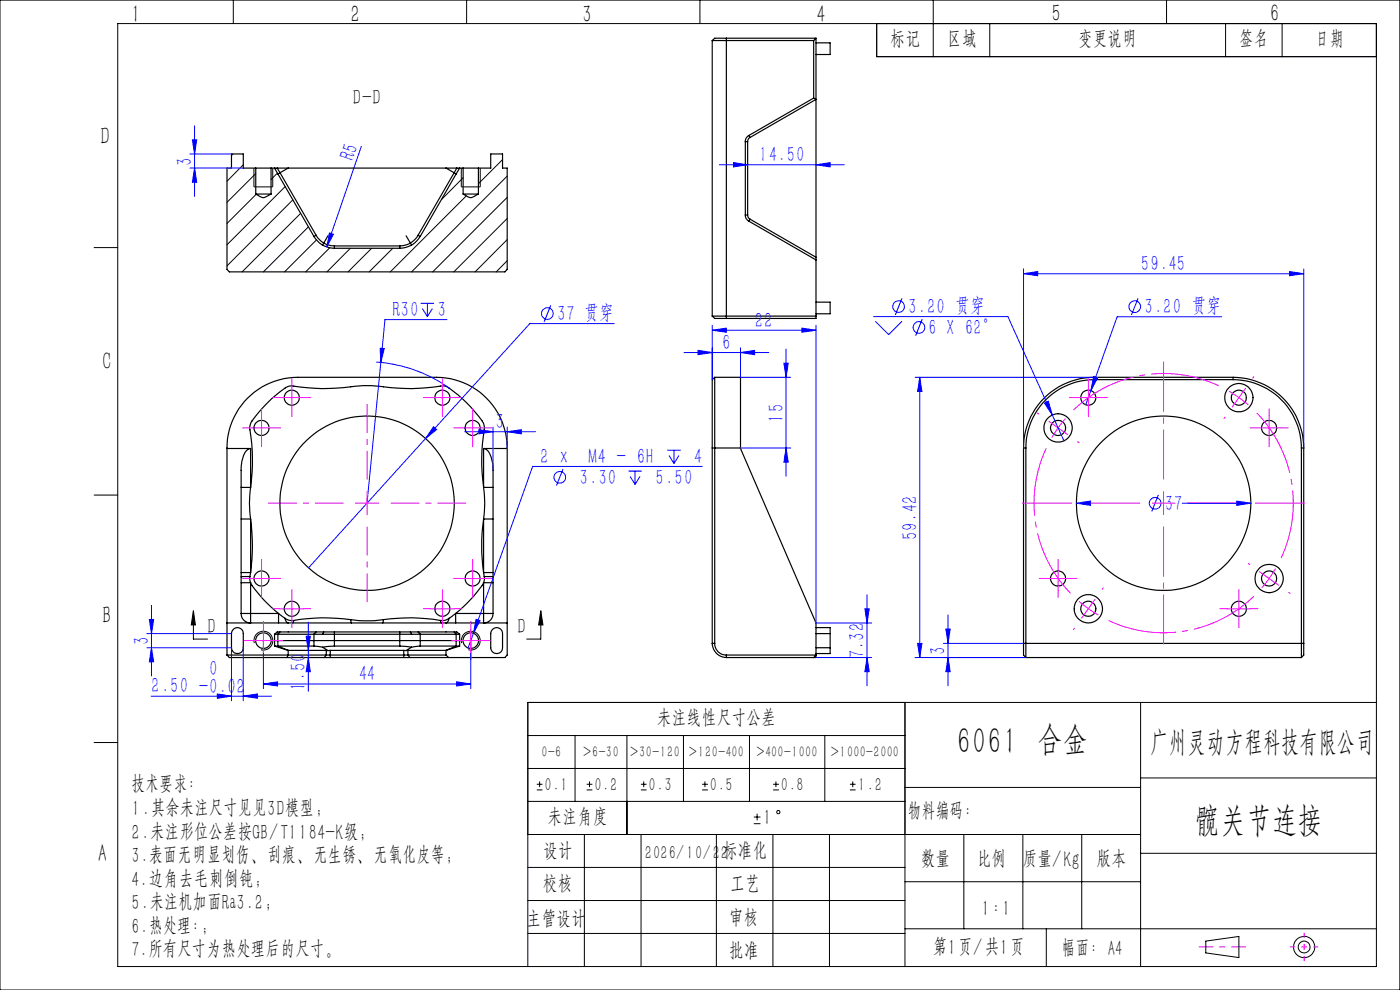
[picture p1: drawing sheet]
<svg xmlns="http://www.w3.org/2000/svg" width="297mm" height="210mm" viewBox="0 0 297 210" stroke-linecap="round" stroke-linejoin="round" font-family="sans-serif">
<g fill="none" stroke="#000" stroke-width=".25">
<path d="M151.1 8.6h21.5M151.1 8.6v58.5M154.1 8.1h-2.5l-.5 .5M154.1 8.1v59.4M154.1 8.1h19M172.6 8.6v12.2M173.1 9.1h3v2.5h-3M173.1 8.1v59.4h-19M173.1 8.1l-.5 .5M54.3 35.7h3.2M54.3 35.7h-2.7v-3h-2.5v3h-.9v21.4l.4 .6h58.5l.5-.6v-21.4h-1v-3h-2.5v3h-2.6M54.3 35.7v5.5"/>
<path d="M57.5 35.7h40.7M57.5 35.7v5.5M58.2 35.7l.7 1.2M58.8 35.7l.6 .9M58.9 36.9l7.7 13.3M59.4 36.6l-.5 .3M59.4 36.6l7.7 13.3M61.1 35.7l-1.7 .9M94.6 35.7l1.7 .9M96.3 36.6l-7.6 13.3M96.3 36.6l.5 .3M96.8 36.9l-7.7 13.3"/>
<path d="M96.9 35.7l-.6 .9M97.5 35.7l-.7 1.2M98.2 35.7h3.3M98.2 35.7v5.5M101.5 35.7v5.5M158.1 30v15.6M158.1 30h.5M158.6 30v15.6M158.9 28.7a1.34 1.34 0 0 0-.8 1.3M158.9 28.7l.2 .5M159.1 29.2l-.4 .3-.1 .5M172.6 20.8l-13.7 7.9"/>
<path d="M172.6 20.8l.5 .3-14 8.1M54.3 41.2l.6 .3a1.3 1.3 0 0 0 1.7 .2l.9-.5M54.3 41.2h3.2M66.6 50.2a4.9 4.9 0 0 0 4.3 2.5M67.1 49.9l.5 .7 1.1 1M67.1 49.9l-.5 .3M68.7 51.6l.8 .3 1.4 .3M68.7 51.6l-.3 .4M69.6 50l-.9 1.6M70.9 52.2v.5M70.9 52.7h13.9M70.9 52.2h13.9"/>
<path d="M84.8 52.2v.5M86.1 50l1 1.6M87.1 51.6l-.8 .3-1.5 .3M87.1 51.6l.2 .4M88.7 49.9l-.5 .7-1.1 1M88.7 49.9l.4 .3M89.1 50.2a4.9 4.9 0 0 1-4.3 2.5M98.2 41.2l.7 .3a1.3 1.3 0 0 0 1.6 .2l1-.5M98.2 41.2h3.3M158.1 45.6a1.34 1.34 0 0 0 .8 1.3M158.1 45.6h.5M158.6 45.6l.1 .5 .4 .4"/>
<path d="M158.9 46.9l14.2 8.2M159.1 46.5l-.2 .4M159.1 46.5l14 8.1M151.1 67.1h22M151.1 67.1l.5 .4h2.5M173.1 64.1h3v2.5h-3M48.2 95.1h5M53.2 95.1a2.28 2.28 0 0 0-1.7 2.2l-.3 2v30.8M53.2 95.1v8.3M102.6 95.1a2.76 2.76 0 0 1 1.8 2.6l.2 1.6v30.8M102.6 95.1h5M102.6 95.1v8.3"/>
<path d="M151.1 95h6M151.1 95v41.5M151.6 80v56.5M151.6 80h5.5v15M151.6 80l-.5 .5v14.5M157.1 95l16 37.1v7.4h-19M217.1 95h.5M217.1 95v41.5M217.6 95v44.5M232.1 80.5a14.5 14.5 0 0 0-14.5 14.5M232.1 80a15 15 0 0 0-15 15M232.1 80h29.5"/>
<path d="M232.1 80v.5M232.1 80.5h29.5M261.6 80.5a14.6 14.6 0 0 1 14.5 14.5M261.6 80a15.1 15.1 0 0 1 15 15M261.6 80v.5M276.1 95v44.5M276.1 95h.5M276.6 95v41.5M51.2 110.1h2M51.2 103.4h2M53.2 103.4a22.9 22.9 0 0 0 0 6.7M53.2 103.4a44.3 44.3 0 0 0-.2-13l.1-.4a25.4 25.4 0 0 1 8-8l.7-.1a45.4 45.4 0 0 0 14.3 0 42.6 42.6 0 0 1 8.2 .4 53.6 53.6 0 0 0 9.9-.4l.5 .1a25.4 25.4 0 0 1 7.9 8l.2 .7a42.8 42.8 0 0 0-.2 12.7"/>
<path d="M53.2 110.1a43 43 0 0 1 0 11.4M53.2 110.1v11.4M102.6 110.1h2M102.6 103.4a22.9 22.9 0 0 1 0 6.7M102.6 103.4h2M102.6 110.1a39.1 39.1 0 0 0 0 11.4M102.6 110.1v11.4M48.2 139v-44a15 15 0 0 1 14.9-15h29.5a15.1 15.1 0 0 1 15 15v44l-.5 .5h-20.1M48.2 139l.4 .5h20.2M48.2 139h21M48.2 132.1h59.4M49.4 133.6a1.24 1.24 0 0 1 1.4-.4 1.24 1.24 0 0 1 .8 1.2v3a1.25 1.25 0 0 1-1.2 1.2 1.25 1.25 0 0 1-1.3-1.2v-3z"/>
<path d="M51.2 130.1a1.8 1.8 0 0 0 2 1.9v-1.9M51.2 123.6h2M51.2 121.5h2M51.2 130.1h2M53 122.3v.7l.2 .6M53 122.3h-1.8M53.2 121.5l-.2 .8M53.2 123.6l.2 .4a28.6 28.6 0 0 0 5.7 6.1M53.2 130.1h5.9M53.2 123.6v6.5M58.2 135.9h39.3M58.2 134.5l.6-.5h38.1l.6 .5"/>
<path d="M58.2 134.5v2.5M58.2 137l2.9 1M58.2 137h8.4M58.2 134.5h8.4M59.1 130.1v2M59.1 130.1l1.4 1.1M59.4 134l-.5 .5v2.5l2.2 1M60.5 131.2a.97 .97 0 0 0 .7 .9M60.5 131.2a2.37 2.37 0 0 0 1.8 .4M61.1 138v1l-.2 .5M61.1 138h8.1M62.3 131.6l-.2 .5"/>
<path d="M66.6 137l1.8 .3M66.6 134.5h1.8M66.6 134.5v2.5M67.1 134l-.5 .5M68.4 134.5h18.9M68.4 137.3l1.2 .7M68.7 134l-.3 .5M68.8 139.5h1.3M69.2 138h.4M69.2 139h17.3M69.2 138v1M69.2 139l-.4 .5"/>
<path d="M70.1 138h-.5M70.1 139.5h15.6M70.1 138h15.6M70.1 138v1.5M70.9 137l-2.5 .3M70.9 137h13.9M70.9 134v3M74.4 131.4a38.7 38.7 0 0 0-12.1 .2M74.4 131.4l.2 .7M74.4 131.4a24.6 24.6 0 0 0 7 0M81.4 131.4l-.2 .7M81.4 131.4a38.5 38.5 0 0 1 12 .2"/>
<path d="M84.8 137l2.5 .3M84.8 134v3M85.7 138h.4M85.7 139.5h1.3M85.7 138v1.5M86.5 138h-.4M86.5 139h8.1M86.5 138h8.1M86.5 138v1M86.5 139l.5 .5M87.1 134l.2 .5M87.3 134.5h1.8"/>
<path d="M87.3 137.3l-1.2 .7M88.7 134l.4 .5M89.1 137l-1.8 .3M89.1 137h8.4M89.1 134.5h8.4M89.1 134.5v2.5M93.4 131.6l.3 .5M94.6 139l.6 .5M94.6 138v1M95.3 131.2a1.08 1.08 0 0 1-.7 .9M95.3 131.2a2.4 2.4 0 0 1-1.9 .4M96.3 134l.5 .5v2.5l-2.2 1"/>
<path d="M96.7 130.1l-1.4 1.1M96.7 130.1v2M96.7 130.1h5.9M97.5 137l-2.9 1M97.5 134.5v2.5M102.6 130.1v1.9a1.8 1.8 0 0 0 2-1.9M102.6 123.6h2M102.6 121.5l.1 .8M102.6 121.5h2M102.6 130.1h2M102.6 123.6l-.2 .4a28.6 28.6 0 0 1-5.7 6.1M102.6 123.6v6.5"/>
<path d="M102.7 122.3l.1 .7-.2 .6M102.7 122.3h1.9M104.4 133.6a1.24 1.24 0 0 1 1.4-.4 1.24 1.24 0 0 1 .8 1.2v3a1.25 1.25 0 0 1-1.2 1.2 1.25 1.25 0 0 1-1.3-1.2v-3zM151.1 136.5a3.1 3.1 0 0 0 3 3M151.1 136.5h.5M151.6 136.5a2.41 2.41 0 0 0 2.5 2.5M154.1 139v.5M154.1 139h19l-.5 .5M173.1 133.1h3v1.3M173.1 137.4h3M173.1 134.4h3M176.1 137.4v1.2h-3"/>
<path d="M176.1 134.4v3M217.1 136.5v2.5l.5 .5M217.1 136.5h59.5M217.6 139.5h58.5M276.6 136.5v2.5l-.5 .5"/>
<circle cx="55.5" cy="90.8" r="1.61"/>
<circle cx="61.9" cy="84.4" r="1.6"/>
<circle cx="93.8" cy="84.4" r="1.59"/>
<circle cx="100.3" cy="90.8" r="1.6"/>
<circle cx="224.5" cy="90.8" r="1.6"/>
<circle cx="224.5" cy="90.8" r="3"/>
<circle cx="230.9" cy="84.4" r="1.6"/>
<circle cx="262.8" cy="84.4" r="3"/>
<circle cx="262.8" cy="84.4" r="1.59"/>
<circle cx="269.2" cy="90.8" r="1.6"/>
<circle cx="77.9" cy="106.7" r="18.5"/>
<circle cx="246.8" cy="106.7" r="18.5"/>
<circle cx="55.5" cy="122.7" r="1.6"/>
<circle cx="55.9" cy="135.9" r="1.65"/>
<circle cx="61.9" cy="129.1" r="1.6"/>
<circle cx="93.8" cy="129.1" r="1.59"/>
<circle cx="99.9" cy="135.9" r="1.65"/>
<circle cx="100.3" cy="122.7" r="1.59"/>
<circle cx="224.5" cy="122.7" r="1.6"/>
<circle cx="230.9" cy="129.1" r="1.61"/>
<circle cx="230.9" cy="129.1" r="3"/>
<circle cx="262.8" cy="129.1" r="1.59"/>
<circle cx="269.2" cy="122.7" r="3"/>
<circle cx="269.2" cy="122.7" r="1.6"/>
</g>
<g fill="none" stroke="#000" stroke-width=".21">
<path d="M0 0h297v210h-297zM25 5h267v200h-267zM49.5 0v5M99 0v5M148.5 0v5M186 5v7h106M198 0v12M210 5v7M247.5 0v5M260 5v7M272 5v7M49.4 32.7l-.3 .3"/>
<path d="M51.6 35l-3.4 3.4M53.9 35.7v3.9h4v-3.9M54.3 36.8l-6.1 6.1M58.8 36.7l-1.3 1.4M60.5 39.6l-12.3 12.3M97.9 35.7v3.9h4v-3.9M98.2 37.7l-4.5 4.6M106.6 33.9l-5.1 5.1M107.6 37.4l-20.3 20.3M20 52.5h5M54.4 41.2l-6.2 6.2M62.1 42.4l-13.9 14"/>
<path d="M63.8 45.3l-12.4 12.4M65.4 48.1l-9.5 9.6M67.1 50.9l-6.7 6.8M70 52.6l-5.2 5.1M74.3 52.7l-4.9 5M78.8 52.7l-5 5M83.3 52.7l-5 5M98.9 41.5l-16.1 16.2M107.6 41.9l-15.8 15.8M107.6 46.3l-11.3 11.4M107.6 50.8l-6.8 6.9M107.6 55.3l-2.3 2.4"/>
<path d="M20 105h5M41 129.6l.5 3h-.9zM41 129.6v6h3M53.9 136.4a2 2 0 0 1 1.8-2.5 2 2 0 0 1 2.2 2.2 2 2 0 0 1-2.5 1.7M97.9 136.4a2 2 0 0 1 1.8-2.5 2 2 0 0 1 2.2 2.2 2 2 0 0 1-2.6 1.7M114.7 129.6l.5 3h-.9zM114.7 129.6v6h-3M20 157.5h5M112 156h80M122 156v14M133 156v21M145 156v14"/>
<path d="M159 156v14M175 156v14M192 149v56M242 149v56M292 149h-180v56M112 177h130M112 163h80M112 170h80M113.9 167.6h1.2M113.9 166.4h1.2M114.5 165.8v1.2M124 177v28"/>
<path d="M124.5 167.6h1.2M124.5 166.4h1.2M125.1 165.8v1.2M136 167.6h1.2M136 166.4h1.2M136 177v28M136.6 165.8v1.2M148.9 167.6h1.3M148.9 166.4h1.3M149.5 165.8v1.2M152 177v28M159.9 174.7h1.4"/>
<path d="M159.9 173.3h1.4M160.6 172.6v1.4M164 177v28M164 167.6h1.2M164 166.4h1.2M164.6 165.8v1.2M176 177v28M180.3 167.6h1.2M180.3 166.4h1.2M180.9 165.8v1.2M192 167h50M204.5 177v20"/>
<path d="M217 177v20M229.5 177v20M242 165h50M112 198h80M112 191h80M112 184h80M192 197h100M192 187h50M222 197v8M242 181h50M255.8 199.6l7-1v4.5l-7-1z"/>
<circle cx="165.1" cy="172.3" r=".36"/>
<circle cx="276.7" cy="200.9" r="2.25"/>
<circle cx="276.7" cy="200.9" r="1.24"/>
</g>
<g fill="none" stroke="#00f" stroke-width=".21">
<path d="M40.3 32.7h8.8M40.3 35.7h11.3M40.8 29.7h.9l-.4 3zM41.3 26.7v15M41.3 35.7l.4 3h-.9zM76.7 31l-7.4 21.4M152.6 35h26.5M155.6 34.5l3 .5-3 .4zM173.1 35l3-.5v.9zM69.9 49.4l.8 .3-1.4 2.7zM217.1 58.1l3-.5v.9zM217.1 57v38"/>
<path d="M217.1 58.1h59.5M273.6 57.6l3 .5-3 .4zM276.6 57v38M79.8 76.8a29.9 29.9 0 0 1 15.5 5.5M80.6 73.9h.9l-.7 3zM89.3 64.3h2.8M89.6 65.5l1.1 1.7M90.7 64.3v2.9M91.7 65.5l-1 1.7M94.8 67.8h-13.1l-3.8 38.9M116.8 64.8l-1.4 3.5M130.3 68.6h-17.9l-22.1 24.4"/>
<path d="M145.1 74.8h18M148.1 74.3l3 .5-3 .4zM151.1 70.1l3-.5v.9zM151.1 69v11.5M151.1 70.1h22M157.1 74.8l3-.5v.9zM157.1 73.8v6.2h10.6M166.3 77h.9l-.4 3zM166.8 74v27M170.1 69.6l3 .5-3 .4zM173.1 69v63.1h11.8M185.3 67.2h28.5l11.9 26.3"/>
<path d="M185.7 68.1l2.8 2.9 2.8-2.9M191.3 63.3l-1.4 3.5M195.7 67.7l-1.5 3.5M232 79.9l.8 .3-1.4 2.7zM241.4 63.3l-1.4 3.5M259.2 67.2h-22.2l-5.6 15.7M90.3 93l-24.9 27.5M92 90.5l.6 .6-2.3 1.9zM98.6 91.6h15M101.6 91.1l3 .5-3 .4zM104.6 90.6v9.2M107.6 91.6l3-.5v.9z"/>
<path d="M107.6 90.6v4.5M119.5 99.5l-1.5 3.5M133.3 99.9h2.8M134.7 99.9v2.9M141.6 95.5h2.8M141.9 96.6l1.1 1.7M143 95.5v2.8M144 96.6l-1 1.7M149 98.9h-36l-12.6 35.4M157.1 95h10.6M166.8 95l.4 3h-.9zM194.1 80h38"/>
<path d="M195.1 80v59.5M195.1 80l.5 3h-.9zM221.6 85.5l.8-.4 .8 2.9zM231.4 82.9l-1.1 3M133.7 101.1l1 1.7M135.8 101.1l-1.1 1.7M228.4 106.7l3-.4v.9zM245.7 105l-1.4 3.5M250.8 106.7h14.6M262.4 106.3l3 .4-3 .5zM31.2 137.4h17.9v11.3M31.2 134.4h17.9"/>
<path d="M31.7 131.4h.9l-.5 3zM32.1 128.4v15M32.1 137.4l.5 3h-.9zM51.6 137.4v11.3M55.9 135.9v10.2M64.9 135h.9l-.4 3zM65.4 139.5l.4 3h-.9zM65.4 132v14.6M99.9 135.9v10.2M100.4 134.3l-1.1 3.1M101 131.4l.8 .2-1.4 2.7zM173.1 139.5h11.8"/>
<path d="M183.5 129.1h.9l-.5 3zM183.9 126.1v19.4M183.9 139.5l.5 3h-.9zM194.1 139.5h23.5M194.7 136.5h.9l-.5 3zM200.1 136.5h17M200.7 133.4h.9l-.5 3.1zM201.1 130.4v15.1M201.1 139.5l.5 3h-.9zM32.1 147.7h25.5M46.1 147.2l3 .5-3 .4zM51.6 147.7l3-.5v.9z"/>
<path d="M55.9 145.1l3-.5v.9zM55.9 145.1h44M96.9 144.6l3 .5-3 .4z"/>
<circle cx="116.1" cy="66.5" r="1.23"/>
<circle cx="190.6" cy="65" r="1.23"/>
<circle cx="194.9" cy="69.5" r="1.24"/>
<circle cx="240.7" cy="65.1" r="1.24"/>
<circle cx="118.7" cy="101.2" r="1.24"/>
<circle cx="245" cy="106.7" r="1.24"/>
</g>
<g fill="none" stroke="#f0f" stroke-width=".21" stroke-dasharray="30.5 1.3 1.3 1.3" stroke-linecap="butt">
<path d="M53 90.8h-1.6M55.5 88.3v-1.6M55.5 93.3v1.6M58 90.8h1.6M59.4 84.3h-1.6M61.9 81.8v-1.6M61.9 86.8v1.6M64.4 84.3h1.6M91.4 84.3h-1.6M93.9 81.8v-1.6M93.9 86.8v1.6M96.4 84.3h1.6"/>
<path d="M97.8 90.8h-1.6M100.3 88.3v-1.6M100.3 93.3v1.6M102.8 90.8h1.6M220.4 87.9l-.4-.3M224.5 90.8l-1.4 2.1M224.5 90.8l1.5-2M224.5 90.8l-2.1-1.5M224.5 90.8l2 1.4M228.4 84.3h-1.6M228.5 93.7l.5 .3M230.9 81.8v-1.6"/>
<path d="M230.9 86.8v1.6M233.4 84.3h1.6M259.9 88.4l-.3 .4M262.8 84.3l-2.1-1.3M262.8 84.3l2 1.6M262.8 84.3l1.5-2M262.8 84.3l-1.4 2.1M265.7 80.3l.3-.4M266.8 90.8h-1.6M269.3 88.3v-1.6M269.3 93.3v1.6M271.8 90.8h1.6"/>
<path d="M246.9 106.7v-2.5M246.9 106.7h-2.5M246.9 106.7v2.5M246.9 106.7h2.5M265.2 119.8l-.4-.3M53 122.7h-1.6M53.4 135.9h-1.7M55.5 120.2v-1.6M55.5 125.2v1.6M55.9 133.4v-1.7M55.9 138.4v1.6M58 122.7h1.6"/>
<path d="M58.4 135.9h1.6M59.4 129.1h-1.6M61.9 126.6v-1.6M61.9 131.6v1.6M64.4 129.1h1.6M91.4 129.1h-1.6M93.9 126.6v-1.6M93.9 131.6v1.6M96.4 129.1h1.6M97.4 135.9h-1.7M97.8 122.7h-1.6M99.9 133.4v-1.7"/>
<path d="M99.9 138.4v1.6M100.3 120.2v-1.6M100.3 125.2v1.6M102.4 135.9h1.6M102.8 122.7h1.6M222 122.7h-1.6M224.5 120.2v-1.6M224.5 125.2v1.6M227 122.7h1.6M228 133.2l-.3 .4M230.9 129.1l2.1 1.4M230.9 129.1l-2-1.5"/>
<path d="M230.9 129.1l-1.5 2M230.9 129.1l1.4-2M233.8 125l.3-.4M260.3 129.1h-1.6M262.8 126.6v-1.6M262.8 131.6v1.6M265.3 129.1h1.6M273.3 125.6l.4 .3"/>
</g>
<path d="M222 95.1a27.5 27.5 0 0 0 5.1 30.8M258.5 81.8a27.5 27.5 0 0 0-30.8 5.2M271.8 118.4a27.5 27.5 0 0 0-5.2-30.8M235.2 131.6a27.5 27.5 0 0 0 30.8-5.1" fill="none" stroke="#f0f" stroke-width=".21" stroke-dasharray="30.5 1.3 1.3 1.3" stroke-dashoffset="15.8" stroke-linecap="butt"/>
<g fill="none" stroke="#f0f" stroke-width=".21">
<path d="M53 90.8h5M55.5 88.3v5M59.4 84.3h5M61.9 81.9v4.9M91.3 84.3h5M93.8 81.9v4.9M97.8 90.8h5M100.3 88.3v5M228.4 84.3h5M230.9 81.9v4.9M266.7 90.8h5M269.2 88.3v5"/>
<path d="M75.4 106.7h5M77.9 104.2v5M53 122.7h5M53.4 135.9h5M55.5 120.2v5M55.9 133.4v5M59.4 129.1h5M61.9 126.6v5M91.3 129.1h5M93.8 126.6v5M97.4 135.9h5M97.8 122.7h5"/>
<path d="M99.9 133.4v5M100.3 120.2v5M222 122.7h4.9M224.5 120.2v5M260.3 129.1h5M262.8 126.6v5M267.2 121.3l4.1 2.9M270.6 120.6l-1.4 2.1-1.5 2"/>
</g>
<path d="M241.9 106.7h-25M246.9 101.7v-25M246.9 111.7v25M251.9 106.7h25" fill="none" stroke="#f0f" stroke-width=".21" stroke-dasharray="30.5 1.3 1.3 1.3" stroke-dashoffset="19.9" stroke-linecap="butt"/>
<path d="M276.7 197.9v6M273.7 200.9h6" fill="none" stroke="#f0f" stroke-width=".21" stroke-dasharray="30.5 1.3 1.3 1.3" stroke-dashoffset="29.4" stroke-linecap="butt"/>
<path d="M254.3 200.9h10" fill="none" stroke="#f0f" stroke-width=".21" stroke-dasharray="30.5 1.3 1.3 1.3" stroke-dashoffset="27.4" stroke-linecap="butt"/>
<path d="M72.9 106.7h-16M77.9 101.7v-16M77.9 111.7v16M82.9 106.7h16" fill="none" stroke="#f0f" stroke-width=".21" stroke-dasharray="30.5 1.3 1.3 1.3" stroke-dashoffset="24.4" stroke-linecap="butt"/>
<path d="M114.7 129.6l.5 3h-.9zM41 129.6l.5 3h-.9z" fill="#000"/>
<g fill="#00f">
<path d="M69.9 49.4l.8 .3-1.4 2.7z"/>
<path d="M148.1 74.3l3 .5-3 .4zM157.1 74.8l3-.5v.9zM151.1 70.1l3-.5v.9zM170.1 69.6l3 .5-3 .4zM228.4 106.7l3 .5v-.9zM262.4 106.3v.9l3-.5zM221.6 85.5l1.6 2.5-.8-2.9zM232 79.9l-.6 3 1.4-2.7zM101 131.4l-.6 2.9 1.4-2.7zM55.9 145.1l3-.5v.9zM96.9 144.6l3 .5-3 .4zM46.1 147.2l3 .5-3 .4zM51.6 147.7l3-.5v.9zM92 90.5l-1.7 2.5 2.3-1.9zM80.6 73.9l.2 3 .7-3z"/>
<path d="M183.9 139.5l.5 3h-.9zM183.5 129.1h.9l-.5 3z"/>
<path d="M65.4 139.5l.4 3h-.9zM64.9 135h.9l-.4 3z"/>
<path d="M166.3 77h.9l-.4 3zM166.8 95l.4 3h-.9zM195.1 80l.5 3h-.9zM194.7 136.5h.9l-.5 3zM200.7 133.4h.9l-.5 3.1zM201.1 139.5l.5 3h-.9zM31.7 131.4h.9l-.5 3zM32.1 137.4l.5 3h-.9z"/>
<path d="M40.8 29.7h.9l-.4 3zM41.3 35.7l.4 3h-.9z"/>
<path d="M101.6 91.1l3 .5-3 .4zM107.6 91.6l3-.5v.9z"/>
<path d="M217.1 58.1l3-.5v.9zM273.6 57.6l3 .5-3 .4z"/>
<path d="M155.6 34.5l3 .5-3 .4zM173.1 35l3-.5v.9z"/>
</g>
<g font-size="7.3">
<text x="202.9" y="160.3">6061 合金</text>
<text x="253.4" y="177.5">髋关节连接</text>
</g>
<text font-size="6.1" x="243.8" y="160.3">广州灵动方程科技有限公司</text>
<g font-size="4.9">
<text x="27.7" y="5">1</text>
<text x="74.4" y="5">2</text>
<text x="123.5" y="5">3</text>
<text x="173.2" y="5">4</text>
<text x="223.1" y="4.9">5</text>
<text x="269.4" y="4.9">6</text>
<text x="21.3" y="30.9">D</text>
<text x="21.7" y="78.7">C</text>
<text x="21.7" y="132.5">B</text>
<text x="20.7" y="183.1">A</text>
</g>
<g font-size="4.3">
<text x="188.9" y="10.2">标记</text>
<text x="200.9" y="10.2">区域</text>
<text x="228.7" y="10.2">变更说明</text>
<text x="262.9" y="10.2">签名</text>
<text x="278.9" y="10.2">日期</text>
<text x="74.8" y="22.6">D-D</text>
<text x="44" y="134.6">D</text>
<text x="109.8" y="134.6">D</text>
<text x="139.3" y="154.2">未注线性尺寸公差</text>
<text x="27.9" y="168.3">技术要求：</text>
<text x="27.9" y="173.3">1.其余未注尺寸见见3D模型；</text>
<text x="192.6" y="173.9">物料编码：</text>
<text x="27.9" y="178.3">2.未注形位公差按GB/T1184-K级；</text>
<text x="116.2" y="175.2">未注角度</text>
<text x="161.8" y="175.2">1</text>
<text x="27.9" y="183.3">3.表面无明显划伤、刮痕、无生锈、无氧化皮等；</text>
<text x="115.2" y="182.5">设计</text>
<text x="153.3" y="182.5">标准化</text>
<text x="195.3" y="184.2">数量</text>
<text x="207.2" y="184.2">比例</text>
<text x="216.9" y="184.2">质量/Kg</text>
<text x="232.6" y="184.2">版本</text>
<text x="27.9" y="188.3">4.边角去毛刺倒钝;</text>
<text x="115.2" y="189.5">校核</text>
<text x="154.9" y="189.5">工艺</text>
<text x="27.9" y="193.3">5.未注机加面Ra3.2；</text>
<text x="111.6" y="196.9">主管设计</text>
<text x="154.6" y="196.5">审核</text>
<text x="208.2" y="194.5">1:1</text>
<text x="27.9" y="198.3">6.热处理:；</text>
<text x="27.9" y="203.3">7.所有尺寸为热处理后的尺寸。</text>
<text x="154.6" y="203.5">批准</text>
<text x="197.9" y="202.8">第1页/共1页</text>
<text x="225.2" y="203.1">幅面：A4</text>
</g>
<g font-size="4.3" fill="#00f">
<text x="41" y="35.1" transform="rotate(-90 41 35.1)">3</text>
<text x="75.2" y="34.5" transform="rotate(-71 75.2 34.5)">R5</text>
<text x="161" y="34.6">14.50</text>
<text x="242" y="57.7">59.45</text>
<text x="83.3" y="67.5">R30</text>
<text x="92.8" y="67.5">3</text>
<text x="118.2" y="68.4">37 贯穿</text>
<text x="160.1" y="69.7">22</text>
<text x="192.7" y="66.9">3.20 贯穿</text>
<text x="197" y="71.3">6 X 62°</text>
<text x="242.8" y="66.9">3.20 贯穿</text>
<text x="153.2" y="74.4">6</text>
<text x="166.5" y="89.6" transform="rotate(-90 166.5 89.6)">15</text>
<text x="105.1" y="91.3">3</text>
<text x="114.6" y="98.7">2 x</text>
<text x="124.8" y="98.7">M4 - 6H</text>
<text x="147.3" y="98.7">4</text>
<text x="122.9" y="103.1">3.30</text>
<text x="139.1" y="103.1">5.50</text>
<text x="247.1" y="108.6">37</text>
<text x="194.8" y="114.6" transform="rotate(-90 194.8 114.6)">59.42</text>
<text x="31.9" y="136.9" transform="rotate(-90 31.9 136.9)">3</text>
<text x="44.4" y="143.5">0</text>
<text x="183.6" y="139.7" transform="rotate(-90 183.6 139.7)">7.32</text>
<text x="200.8" y="138.9" transform="rotate(-90 200.8 138.9)">3</text>
<text x="32.1" y="147.3">2.50 -0.02</text>
<text x="65.1" y="146.6" transform="rotate(-90 65.1 146.6)">1.50</text>
<text x="76.2" y="144.7">44</text>
</g>
<g font-size="3.6">
<text x="115.5" y="168">0.1</text>
<text x="126.1" y="168">0.2</text>
<text x="137.6" y="168">0.3</text>
<text x="150.6" y="168">0.5</text>
<text x="165.7" y="168">0.8</text>
<text x="182" y="168">1.2</text>
<text x="136.8" y="182.5">2026/10/22</text>
</g>
<g font-size="3">
<text x="114.9" y="160.7">0-6</text>
<text x="123.7" y="160.7">&gt;6-30</text>
<text x="133.7" y="160.7">&gt;30-120</text>
<text x="146.1" y="160.7">&gt;120-400</text>
<text x="160.5" y="160.7">&gt;400-1000</text>
<text x="176.2" y="160.7">&gt;1000-2000</text>
</g>
</svg>
